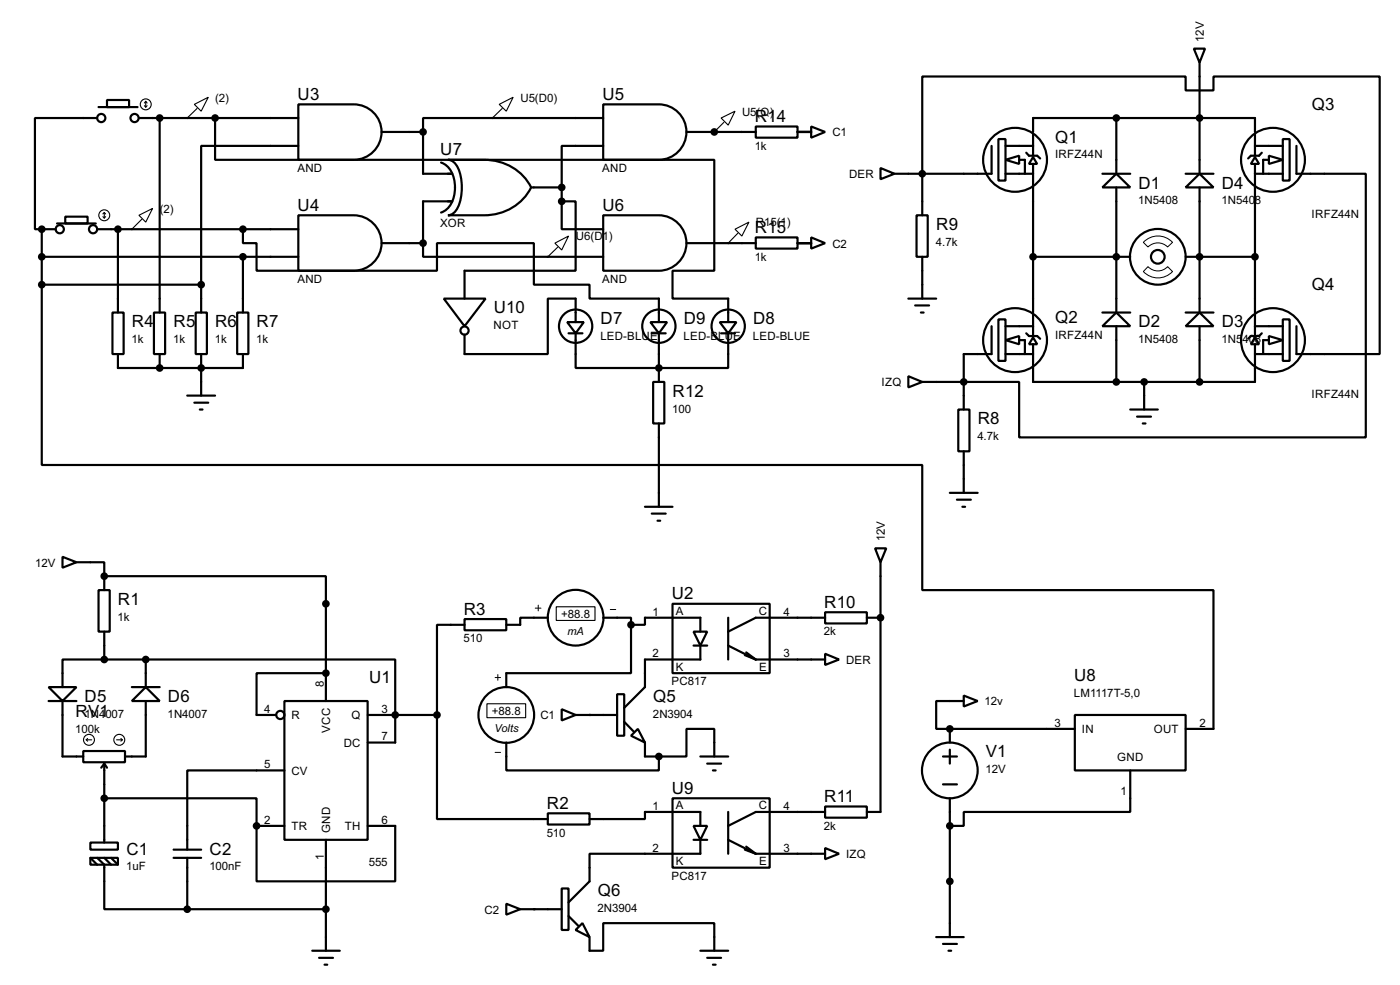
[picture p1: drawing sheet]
<svg xmlns="http://www.w3.org/2000/svg" width="256mm" height="180mm" viewBox="0 0 256 180" stroke-linecap="round" stroke-linejoin="round" font-family="sans-serif">
<g fill="none" stroke="#000" stroke-width=".4">
<path d="M18.1 19.6h7.1M19.6 18.3h4.1v1.3h-4.1zM54.7 19.1h10.1a5.1 5.1 0 0 1 5.1 5.1 5.1 5.1 0 0 1-5.1 5.1h-10.1zM110.5 19.1h10.2a5.1 5.1 0 0 1 5.1 5.1 5.1 5.1 0 0 1-5.1 5.1h-10.2zM218.7 8.9h2.1l-1 2.6zM219.8 11.5v20.3M12 39.7h4.1v1.2h-4.1zM17.8 21.6h-11.4v20.4h1.3M25.5 21.6h29.2M29.3 21.6v35.6M39.4 21.6v7.7h91.5v20.3h-7.7v5.1h10.2v4.3M54.7 39.4h10.1a5.1 5.1 0 0 1 5.1 5.1 5.1 5.1 0 0 1-5.1 5.1h-10.1z"/>
<path d="M54.7 26.7h-17.8v25.4M69.9 24.2h7.6M77.5 24.2v7.6h5.4M80.8 29.8a4.5 4.5 0 0 1 2.6 4.5 4.5 4.5 0 0 1-2.6 4.6M82.1 29.3h6.6a9.4 9.4 0 0 1 8.6 5 9.5 9.5 0 0 1-8.6 5.1h-6.6a2.2 2.2 0 0 0 1.8-1.5 9.2 9.2 0 0 0-.4-7.8l-.9-.7zM82.9 36.9h-5.4v7.6M97.3 34.3h5.6M102.9 36.9v5.1h7.6M102.9 36.9h2.6v12.7h-20.4v5.1M102.9 34.3v2.6M110.5 39.4h10.2a5.1 5.1 0 0 1 5.1 5.1 5.1 5.1 0 0 1-5.1 5.1h-10.2zM110.5 26.7h-7.6v7.6"/>
<path d="M110.5 21.6h-33v2.6M125.8 24.2h12.7M138.5 23.2h7.6v2h-7.6zM146.1 24.2h2.5M148.6 23.2l2.6 1-2.6 1zM161.3 30.8l2.6 1-2.6 1zM167.9 39.4h2.1v7.6h-2.1zM169 39.4v-25.4h48.2v2.6h5.1v-2.6h30.5v50.8h-15.3v-5.1M181.7 26.7v5.1h-17.8M182.9 25.5h1.3v7.6h-1.3zM184.2 29.3l2.5-.8v1.5zM184.2 31.8h5.1"/>
<path d="M184.2 26.7h5.1M186.7 29.3h1.1v2.5M188 28l.5 .5h1.5l.6 .5M189.3 28.8l.7 1.2h-1.5zM189.3 24.2v-2.6h40.6v2.6M189.3 24.4v4.1M189.3 30v27.2M202 34.3l2.5-2.5 2.6 2.5zM202 31.8h5.1M204.5 21.6v10.2M204.5 34.3v22.9M217.2 34.3l2.6-2.5 2.5 2.5z"/>
<path d="M217.2 31.8h5.1M219.8 34.3v22.9M229.9 28.8l.8 1.2h-1.5zM229.9 24.4v4.1M229.9 30v27.2M229.9 31.8h5.1M229.9 26.7h5.1M231.2 28l-.5 .5h-1.5l-.5 .5M232.5 28.5l2.5 .8-2.5 .7zM232.5 29.3h-1.1v2.5M235 25.5h1.3v7.6h-1.3zM237.5 26.7v5.1h12.7v48.3h-63.5v-10.2h-17.7"/>
<path d="M7.7 52.1v33h161.3v22.9h53.3v25.4h-5.1M7.7 47h47M7.7 42h2.5M7.7 42v10.1M7.7 52.1h29.2M10.5 40.9h7.1M17.8 42h36.9M20.6 57.2h2.1v7.6h-2.1zM21.6 42v15.2M28.2 57.2h2.1v7.6h-2.1zM35.9 57.2h2v7.6h-2zM36.9 52.1v5.1"/>
<path d="M43.5 57.2h2v7.6h-2zM44.5 42v2.5h2.5v5.1h33.1v-5.1h17.7v7.6h10.2v2.6h12.7v4.3M44.5 47v10.2M69.9 44.5h7.6M77.5 44.5v2.5h33M81.3 54.7h7.7l-3.9 5zM103.9 59h3.1l-1.5 2zM105.5 59v-4.3h-5.1v10.1h-15.3v-3.5M119.2 59h3l-1.5 2zM125.8 44.5h12.7M131.9 59h3l-1.5 2zM138.5 43.5h7.6v2h-7.6z"/>
<path d="M146.1 44.5h2.5M148.6 43.5l2.6 1-2.6 1zM166.4 54.7h5.1M167.7 55.9h2.5M168.7 57.2h.5M169 47v7.7M181.7 59.7v5.1h-5.1v10.2M182.9 58.5h1.3v7.6h-1.3zM184.2 59.7h5.1M189.3 57.5v4M189.3 47h17.8M202 59.7l2.5-2.5 2.6 2.5z"/>
<path d="M202 57.2h5.1M204.5 59.7v10.2M217.2 59.7l2.6-2.5 2.5 2.5zM217.2 47h12.7M217.2 57.2h5.1M219.8 59.7v10.2M229.9 57.5v4M229.9 59.7h5.1M235 58.5h1.3v7.6h-1.3zM21.6 64.8v2.6h22.9v-2.6M29.3 64.8v2.6M34.3 72.4h5.1"/>
<path d="M35.6 73.7h2.6M36.6 75h.5M36.9 64.8v7.6M104.2 61h2.5M105.5 61v6.4h27.9v-6.4M119.4 61h2.6M119.7 69.9h2v7.6h-2zM120.7 61v8.9M120.7 77.5v15.3M132.1 61h2.6M166.4 68.9l2.6 1-2.6 1zM175.6 75h2v7.6h-2z"/>
<path d="M184.2 62.3l2.5-.8v1.5zM184.2 64.8h5.1M186.7 62.3h1.1v2.5M188 61l.5 .5h1.5l.6 .5M189.3 61.8l.7 1.2h-1.5zM189.3 63v6.9h40.6v-6.9M207.1 75h5M208.3 76.3h2.6M209.4 77.5h.5M209.6 69.9v5.1M229.9 61.8l.8 1.2h-1.5zM229.9 64.8h5.1"/>
<path d="M231.2 61l-.5 .5h-1.5l-.5 .5M232.5 61.5l2.5 .8-2.5 .7zM232.5 62.3h-1.1v2.5M118.2 92.8h5M119.4 94h2.6M120.5 95.3h.5M174 90.2h5.1M175.3 91.5h2.6M176.3 92.8h.5M176.6 82.6v7.6M11.5 101.9l2.5 1-2.5 1zM14 102.9h5.1v2.6"/>
<path d="M18.1 108h2v7.6h-2zM19.1 105.5h40.6v22.8M19.1 105.5v2.5M19.1 115.6v5.1M85.1 113.3h7.7v2.1h-7.7zM85.1 114.4h-5v16.5M100.4 113.1h-5.1v1.3h-2.5M110.5 113.1h5.1v1.3M115.6 114.4h2.6v-1.3h10.1v2.5M115.6 114.4v8.8h-22.8v2.6M123.2 110.5h17.8v12.7h-17.8zM127.1 115.6h2.5l-1.3 2.6z"/>
<path d="M127.1 118.2h2.5M128.3 118.2v2.5h-10.1v5.1l-3.8 3.8M133.4 113.1v7.6M133.4 118.2l5.1 2.5M136.5 119.9l2 .8M136.7 119.4l1.8 1.3M151.2 119.7l2.5 1-2.5 1zM151.2 112.1h7.6v2h-7.6zM151.2 113.1h-12.7l-5.1 2.5M158.8 113.1h2.5M160.3 100.4h2.1l-1.1 2.5zM161.3 102.9v45.7h-2.5"/>
<path d="M8.9 125.8h5.1l-2.5 2.5zM8.9 128.3h5.1M11.5 128.3v10.2h3.8M15.3 137.5h7.6v2h-7.6zM19.1 120.7h-7.6v5.1M19.1 139.8v14.4M19.1 120.7h7.6M19.1 139.8l-.5 .7M19.1 139.8l.5 .7M24.2 128.3l2.5-2.5 2.6 2.5zM24.2 125.8h5.1M26.7 120.7h45.7v15.2h-5"/>
<path d="M26.7 120.7v5.1M26.7 128.3v10.2h-3.8M52.1 128.3h15.3v25.4h-15.3zM59.7 123.2h-12.7v7.7h3.6M67.4 130.9h12.7M80.1 130.9v19h20.3M92.8 135.9v5.1h27.9v-2.5M102.9 129.8l2.6 1.1-2.6 1zM105.5 130.9h7.6M113.1 127.1h1.3v7.6h-1.3zM114.4 132.1l1.7 1.8M116.9 133.4l1.3 2.5-2.6-1.2z"/>
<path d="M118.2 135.9v2.6h2.5M120.7 138.5h5.1v-5.1h5.1v5.1M128.3 138.5h5.1M129.6 139.8h2.5M138.5 120.7h12.7M172.8 138.5h2.5M174 133.4v2.5M174 137.2v2.6M174 133.4h22.9M176.6 127.3l2.5 1-2.5 1zM176.6 128.3h-5.1v5.1h2.5M196.9 130.9h20.3v10.1h-20.3z"/>
<path d="M16.6 154.2h5v1.3h-5zM16.6 157h5v1.3h-5zM16.6 157l1.2 1.3M17.8 157l1.3 1.3v8.1h15.2M19.1 146.1h27.9v5.1M19.1 157l1.3 1.3M20.4 157l1.2 1.3M31.8 157h5.1M31.8 155.5h5.1M34.3 157v9.4M47 151.2v10.1h25.4v-10.1h-5M47 151.2h5.1"/>
<path d="M52.1 141h-17.8v14.5M59.7 153.7v20.3M100.4 148.9h7.6v2h-7.6zM108 149.9h10.2v-1.3h10.1v2.6M123.2 146.1h17.8v12.7h-17.8zM127.1 151.2h2.5l-1.3 2.5zM127.1 153.7h2.5M128.3 153.7v2.6h-20.3v5l-3.8 3.9M130.6 141h.5M133.4 148.6v7.7M133.4 153.7l5.1 2.6M136.5 155.5l2 .8"/>
<path d="M136.7 155l1.8 1.3M138.5 156.3h12.7M151.2 147.6h7.6v2.1h-7.6zM151.2 155.2l2.5 1.1-2.5 1zM151.2 148.6h-12.7l-5.1 2.6M172.8 143.6h2.5M174 146.1v25.4M207.1 141v7.6h-30.5v2.6h-2.6M34.3 166.4h25.4M57.2 174h5.1M58.5 175.3h2.5M59.5 176.6h.5"/>
<path d="M92.8 165.4l2.5 1-2.5 1zM95.3 166.4h7.6M102.9 162.6h1.3v7.6h-1.3zM104.2 167.7l1.8 1.8M105.5 170.2l1.2-1.2 1.3 2.5zM108 171.5v2.5h2.5v-5h20.4v5M128.3 174h5.1M129.6 175.3h2.5M130.6 176.6h.5M171.5 171.5h5.1M172.8 172.8h2.5M173.8 174h.5"/>
<circle cx="18.5" cy="21.6" r=".75"/>
<circle cx="24.6" cy="21.6" r=".75"/>
<circle cx="185.9" cy="29.3" r="5.9"/>
<circle cx="233.2" cy="29.3" r="5.9"/>
<circle cx="10.9" cy="42" r=".75"/>
<circle cx="17" cy="42" r=".75"/>
<circle cx="105.4" cy="59.7" r="3.1"/>
<circle cx="120.7" cy="59.7" r="3.1"/>
<circle cx="133.4" cy="59.7" r="3.1"/>
<circle cx="212.1" cy="47" r="5.1"/>
<circle cx="212.1" cy="47" r="1.25"/>
<circle cx="85.1" cy="60.5" r=".75"/>
<circle cx="185.9" cy="62.3" r="5.9"/>
<circle cx="233.2" cy="62.3" r="5.9"/>
<circle cx="105.4" cy="113.1" r="5.1"/>
<circle cx="51.3" cy="130.9" r=".75"/>
<circle cx="92.7" cy="130.9" r="5.1"/>
<circle cx="174" cy="141" r="5.1"/>
</g>
<g fill="#000">
<circle cx="102.9" cy="34.3" r=".2"/>
<circle cx="130.9" cy="24.2" r=".2"/>
<circle cx="7.7" cy="42" r=".2"/>
<circle cx="204.5" cy="47" r=".2"/>
<circle cx="219.8" cy="47" r=".2"/>
<circle cx="29.3" cy="67.4" r=".2"/>
<circle cx="36.9" cy="67.4" r=".2"/>
<circle cx="120.7" cy="67.4" r=".2"/>
<circle cx="19.1" cy="105.5" r=".2"/>
<circle cx="161.3" cy="113.1" r=".2"/>
<circle cx="59.7" cy="123.2" r=".2"/>
<circle cx="72.4" cy="130.9" r=".2"/>
<circle cx="108" cy="130.9" r=".2"/>
<circle cx="174" cy="133.4" r=".2"/>
<circle cx="47" cy="151.2" r=".2"/>
<circle cx="97.8" cy="166.4" r=".2"/>
</g>
<path d="M209.5 44.4a3.7 3.7 0 0 1 5.3 0l-.9 .8a2.53 2.53 0 0 0-3.6 0zM210.3 48.8a2.46 2.46 0 0 0 3.6 0l.9 .9a3.7 3.7 0 0 1-5.3 0zM98.1 111.3h1M98.6 110.8v1M111.8 111.6h1M90.7 124h1M90.7 137.7h1M91.2 123.5v1" fill="none" stroke="#000" stroke-width=".18"/>
<g fill="#000" stroke="#000" stroke-width=".4">
<circle cx="29.2" cy="21.6" r=".5"/>
<circle cx="39.4" cy="21.6" r=".5"/>
<circle cx="77.5" cy="24.2" r=".5"/>
<circle cx="102.9" cy="34.3" r=".5"/>
<circle cx="102.9" cy="36.9" r=".5"/>
<circle cx="130.8" cy="24.2" r=".5"/>
<circle cx="168.9" cy="31.8" r=".5"/>
<circle cx="204.5" cy="21.6" r=".5"/>
<circle cx="219.7" cy="21.6" r=".5"/>
<circle cx="7.6" cy="42" r=".5"/>
<circle cx="7.6" cy="52.1" r=".5"/>
<circle cx="7.6" cy="47" r=".5"/>
<circle cx="21.6" cy="42" r=".5"/>
<circle cx="36.8" cy="52.1" r=".5"/>
<circle cx="44.5" cy="47" r=".5"/>
<circle cx="44.5" cy="42" r=".5"/>
<circle cx="77.5" cy="44.5" r=".5"/>
<circle cx="189.2" cy="47" r=".5"/>
<circle cx="204.5" cy="47" r=".5"/>
<circle cx="219.7" cy="47" r=".5"/>
<circle cx="229.9" cy="47" r=".5"/>
<circle cx="29.2" cy="67.4" r=".5"/>
<circle cx="36.8" cy="67.4" r=".5"/>
<circle cx="120.7" cy="67.4" r=".5"/>
<circle cx="176.5" cy="69.9" r=".5"/>
<circle cx="204.5" cy="69.9" r=".5"/>
<circle cx="209.6" cy="69.9" r=".5"/>
<circle cx="219.7" cy="69.9" r=".5"/>
<circle cx="19.1" cy="105.5" r=".5"/>
<circle cx="59.7" cy="110.5" r=".5"/>
<circle cx="115.6" cy="114.4" r=".5"/>
<circle cx="161.3" cy="113.1" r=".5"/>
<circle cx="19.1" cy="120.7" r=".5"/>
<circle cx="26.7" cy="120.7" r=".5"/>
<circle cx="59.7" cy="123.2" r=".5"/>
<circle cx="72.4" cy="130.9" r=".5"/>
<circle cx="80" cy="130.9" r=".5"/>
<circle cx="120.7" cy="138.5" r=".5"/>
<circle cx="174" cy="133.4" r=".5"/>
<circle cx="19.1" cy="146.1" r=".5"/>
<circle cx="47" cy="151.2" r=".5"/>
<circle cx="174" cy="151.2" r=".5"/>
<circle cx="34.3" cy="166.4" r=".5"/>
<circle cx="59.7" cy="166.4" r=".5"/>
<circle cx="174" cy="161.3" r=".5"/>
</g>
<g fill="none" stroke="#000" stroke-width=".2">
<path d="M26.5 19.4l.2 .2M26.7 18.6v1M26.7 18.6l-.2 .3M26.7 18.6l.3 .3M27 19.4l-.3 .2M35.6 19.1l2.6-1.3-1.3 2.6zM36.1 19.9l-1.8 1.7M91.5 19.1l2.5-1.3-1.2 2.6zM92 19.9l-1.8 1.7M18.9 39.7l.2 .2M19.1 38.9v1M19.1 38.9l-.2 .3"/>
<path d="M19.1 38.9l.3 .3M19.4 39.7l-.3 .2M25.5 39.4l2.5-1.2-1.3 2.5zM132.1 21.6l2.6-1.2-1.3 2.5zM132.6 22.4l-1.7 1.8M26 40.2l-1.8 1.8M101.7 44.5l2.5-1.3-1.3 2.6zM102.2 45.3l-1.8 1.7M134.7 42l2.5-1.3-1.3 2.5zM135.2 42.7l-1.8 1.8M101.9 111.1h7.1v2.5h-7.1zM15.8 135.4h1"/>
<path d="M15.8 135.4l.3 .3M16.1 135.2l-.3 .2M21.4 135.4h1M22.2 135.2l.2 .2M22.4 135.4l-.2 .3M89.2 128.8h7.1v2.6h-7.1z"/>
<circle cx="26.7" cy="19.1" r="1"/>
<circle cx="19.1" cy="39.4" r="1"/>
<circle cx="16.3" cy="135.4" r="1"/>
<circle cx="21.8" cy="135.4" r="1"/>
</g>
<g font-size="3.5">
<text x="54.5" y="18.3">U3</text>
<text x="110.4" y="18.3">U5</text>
<text x="138.3" y="22.4">R14</text>
<text x="240.3" y="20.1">Q3</text>
<text x="80.7" y="28.5">U7</text>
<text x="193.3" y="26.1">Q1</text>
<text x="208.6" y="34.5">D1</text>
<text x="223.8" y="34.5">D4</text>
<text x="54.5" y="38.6">U4</text>
<text x="110.4" y="38.6">U6</text>
<text x="138.3" y="42.7">R15</text>
<text x="171.5" y="42.1">R9</text>
<text x="240.3" y="53.1">Q4</text>
<text x="24.2" y="59.9">R4</text>
<text x="31.8" y="59.9">R5</text>
<text x="39.4" y="59.9">R6</text>
<text x="47" y="59.9">R7</text>
<text x="90.5" y="57.4">U10</text>
<text x="110" y="59.3">D7</text>
<text x="125.3" y="59.3">D9</text>
<text x="138" y="59.3">D8</text>
<text x="193.3" y="59.1">Q2</text>
<text x="208.6" y="59.9">D2</text>
<text x="223.8" y="59.9">D3</text>
<text x="123.2" y="72.6">R12</text>
<text x="179.1" y="77.6">R8</text>
<text x="21.6" y="110.7">R1</text>
<text x="85" y="112.5">R3</text>
<text x="123.1" y="109.7">U2</text>
<text x="151" y="111.3">R10</text>
<text x="67.6" y="125">U1</text>
<text x="196.8" y="124.7">U8</text>
<text x="13.9" y="131.3">RV1</text>
<text x="15.5" y="128.5">D5</text>
<text x="30.8" y="128.5">D6</text>
<text x="119.7" y="128.5">Q5</text>
<text x="180.6" y="138.6">V1</text>
<text x="100.2" y="148.1">R2</text>
<text x="123.1" y="145.3">U9</text>
<text x="151" y="146.8">R11</text>
<text x="23.2" y="156.4">C1</text>
<text x="38.4" y="156.4">C2</text>
<text x="109.5" y="164">Q6</text>
</g>
<g font-size="2.4">
<text x="220.6" y="7.6" transform="rotate(-90 220.6 7.6)">12V</text>
<text x="39.4" y="18.6">(2)</text>
<text x="95.3" y="18.6">U5(D0)</text>
<text x="135.9" y="21.2">U5(Q)</text>
<text x="138.3" y="27.4">1k</text>
<text x="152.5" y="25">C1</text>
<text x="193.3" y="29">IRFZ44N</text>
<text x="54.5" y="31.4">AND</text>
<text x="110.3" y="31.4">AND</text>
<text x="155.5" y="32.6">DER</text>
<text x="29.3" y="39">(</text>
<text x="30" y="39">2)</text>
<text x="80.6" y="41.6">XOR</text>
<text x="138.5" y="41.5">R15(1)</text>
<text x="208.5" y="37.4">1N5408</text>
<text x="223.8" y="37.4">1N5408</text>
<text x="240.3" y="39.9">IRFZ44N</text>
<text x="105.5" y="44">U6(D1)</text>
<text x="138.3" y="47.7">1k</text>
<text x="152.5" y="45.3">C2</text>
<text x="171.5" y="45">4.7k</text>
<text x="54.5" y="51.8">AND</text>
<text x="110.3" y="51.8">AND</text>
<text x="24.1" y="62.8">1k</text>
<text x="31.8" y="62.8">1k</text>
<text x="39.4" y="62.8">1k</text>
<text x="47" y="62.8">1k</text>
<text x="90.4" y="60.3">NOT</text>
<text x="110" y="62.3">LED-BLUE</text>
<text x="125.2" y="62.3">LED-BLUE</text>
<text x="137.9" y="62.3">LED-BLUE</text>
<text x="193.3" y="62">IRFZ44N</text>
<text x="208.5" y="62.8">1N5408</text>
<text x="223.8" y="62.8">1N5408</text>
<text x="161.5" y="70.7">IZQ</text>
<text x="123.2" y="75.5">100</text>
<text x="240.3" y="72.9">IRFZ44N</text>
<text x="179.1" y="80.6">4.7k</text>
<text x="162.1" y="99.1" transform="rotate(-90 162.1 99.1)">12V</text>
<text x="6.5" y="103.7">12V</text>
<text x="21.6" y="113.6">1k</text>
<text x="102.8" y="113.1">+88.8</text>
<text x="119.6" y="112.7">1</text>
<text x="123.8" y="112.6">A</text>
<text x="139" y="112.6">C</text>
<text x="143.6" y="112.7">4</text>
<text x="84.9" y="117.6">510</text>
<text x="151" y="116.3">2k</text>
<text x="59.3" y="125.8" transform="rotate(-90 59.3 125.8)">8</text>
<text x="119.6" y="120.3">2</text>
<text x="123" y="125.4">PC817</text>
<text x="123.8" y="122.8">K</text>
<text x="139.1" y="122.8">E</text>
<text x="143.6" y="120.3">3</text>
<text x="155" y="121.5">DER</text>
<text x="15.5" y="131.4">1N4007</text>
<text x="30.7" y="131.4">1N4007</text>
<text x="48.4" y="130.5">4</text>
<text x="53.4" y="131.7">R</text>
<text x="64.4" y="131.7">Q</text>
<text x="69.9" y="130.5">3</text>
<text x="90.1" y="130.9">+88.8</text>
<text x="99" y="131.7">C1</text>
<text x="119.6" y="131.4">2N3904</text>
<text x="180.4" y="129.1">12v</text>
<text x="196.7" y="127.6">LM1117T-5,0</text>
<text x="13.8" y="134.2">100k</text>
<text x="60.5" y="134.1" transform="rotate(-90 60.5 134.1)">VCC</text>
<text x="63" y="136.7">DC</text>
<text x="69.9" y="135.5">7</text>
<text x="193.2" y="133">3</text>
<text x="198.2" y="134.2">IN</text>
<text x="211.4" y="134.2">OUT</text>
<text x="219.8" y="133">2</text>
<text x="48.4" y="140.6">5</text>
<text x="53.4" y="141.8">CV</text>
<text x="180.6" y="141.6">12V</text>
<text x="204.7" y="139.4">GND</text>
<text x="119.6" y="148.2">1</text>
<text x="123.8" y="148.2">A</text>
<text x="139" y="148.2">C</text>
<text x="143.6" y="148.2">4</text>
<text x="205.3" y="145.6">1</text>
<text x="48.4" y="150.8">2</text>
<text x="53.4" y="152">TR</text>
<text x="60.5" y="152.4" transform="rotate(-90 60.5 152.4)">GND</text>
<text x="63.2" y="152">TH</text>
<text x="69.9" y="150.8">6</text>
<text x="100.2" y="153.1">510</text>
<text x="119.6" y="155.9">2</text>
<text x="143.6" y="155.9">3</text>
<text x="151" y="151.9">2k</text>
<text x="23.1" y="159.3">1uF</text>
<text x="38.4" y="159.3">100nF</text>
<text x="59.3" y="157.4" transform="rotate(-90 59.3 157.4)">1</text>
<text x="67.6" y="158.5">555</text>
<text x="123" y="161">PC817</text>
<text x="123.8" y="158.3">K</text>
<text x="139.1" y="158.3">E</text>
<text x="155" y="157.1">IZQ</text>
<text x="88.8" y="167.2">C2</text>
<text x="109.5" y="167">2N3904</text>
</g>
<g font-size="2.3">
<text x="104" y="116.2">mA</text>
<text x="90.6" y="134">Volts</text>
</g>
</svg>
